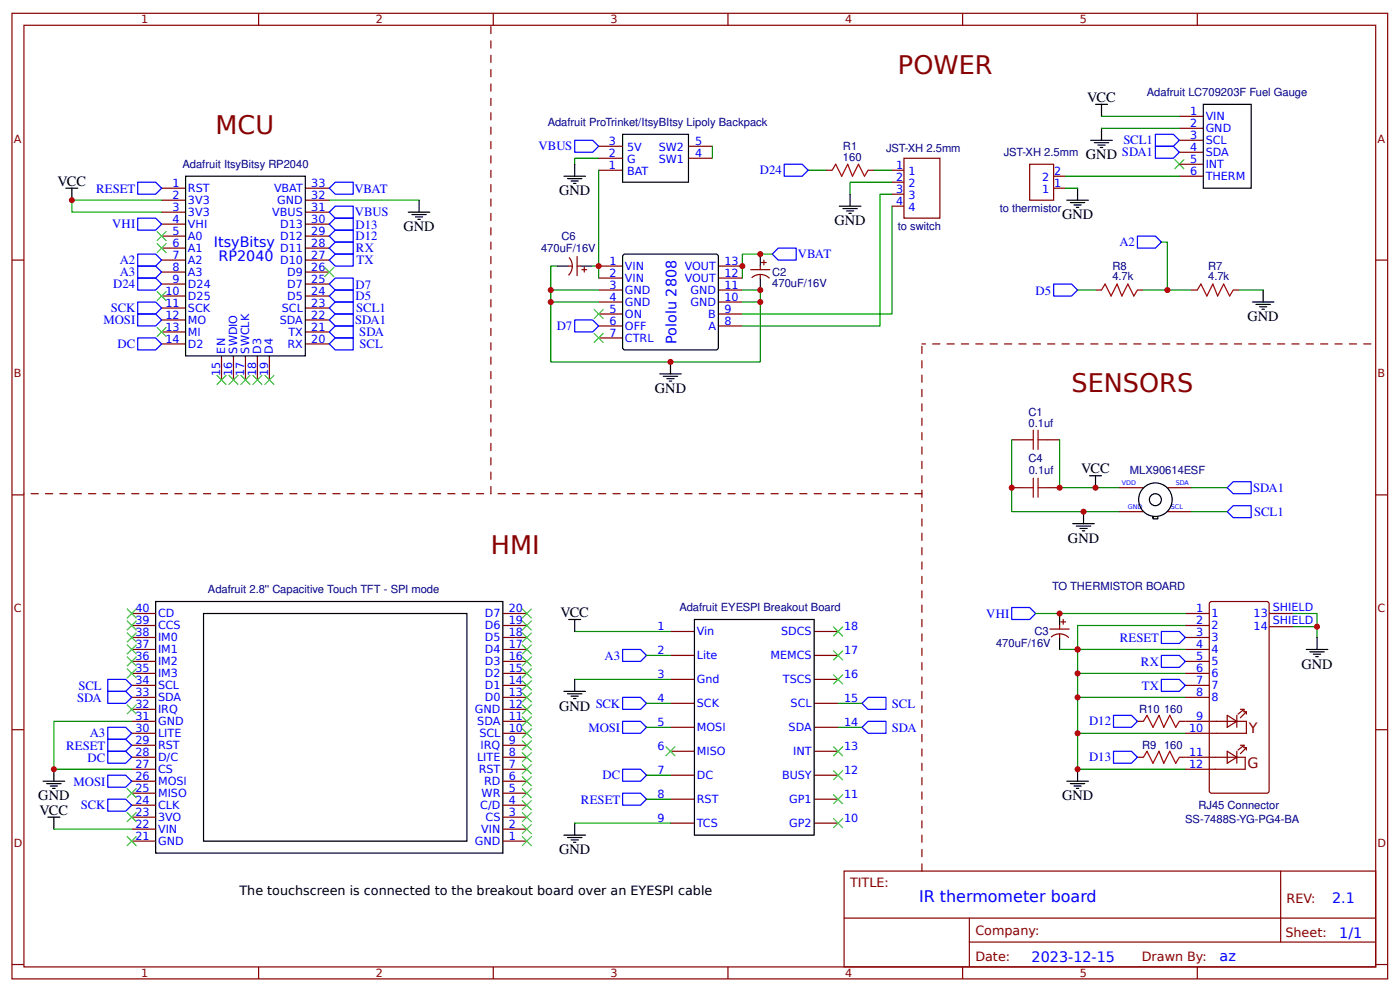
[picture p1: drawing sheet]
<svg xmlns="http://www.w3.org/2000/svg" width="309mm" height="219mm" viewBox="0 0 309 219" stroke-linecap="round" stroke-linejoin="round" font-family="sans-serif">
<g fill="none" stroke="#800" stroke-width=".26">
<path d="M2.6 2.9h304.1v213.3h-304.1zM5.3 5.6h298.7v207.9h-298.7zM57.1 2.9v2.7M109 2.9v2.7M160.9 2.9v2.7M212.7 2.9v2.7M264.6 2.9v2.7M132.3 32.3h5.3M132.3 35h5.3M132.3 37.6h5.3M152.1 32.3h5.3M152.1 35h5.3"/>
<path d="M182.6 37.6h1.3M191.8 37.6h1.3M197.1 37.6h2.7M227.5 36.3h5.3v7.9h-5.3zM232.8 38.9h2.7M260.6 28.3h5.3M260.6 38.9h5.3M260.6 36.3h5.3M260.6 33.6h5.3M260.6 31h5.3M260.6 25.7h5.3M2.6 57.4h2.7"/>
<path d="M35.7 57.4h5.3M35.7 41.6h5.3M35.7 44.2h5.3M35.7 46.9h5.3M35.7 49.5h5.3M35.7 52.1h5.3M35.7 54.8h5.3M67.5 57.4h5.3M67.5 41.6h5.3M67.5 44.2h5.3M67.5 46.9h5.3M67.5 49.5h5.3"/>
<path d="M67.5 52.1h5.3M67.5 54.8h5.3M125.7 58.8h.8M125.7 56.9a2.85 2.85 0 0 1-.1 3.9M127.5 58.8h.8M127.5 56.6v4.3M128.6 59.6h1M129.1 59v1.1M132.3 58.8h5.3M158.7 58.8h5.3M165.9 59.6h4.2M168 58.8v.8"/>
<path d="M168.3 58h1M168.8 57.4v1.1M197.1 40.2h2.7M197.1 42.9h2.7M197.1 45.5h2.7M232.8 41.6h2.7M304 57.4h2.7M35.7 60.1h5.3M35.7 62.7h5.3M35.7 65.4h5.3M35.7 68h5.3M35.7 70.7h5.3"/>
<path d="M35.7 73.3h5.3M35.7 76h5.3M48.9 78.6v5.3M51.6 78.6v5.3M54.2 78.6v5.3M56.9 78.6v5.3M59.5 78.6v5.3M67.5 60.1h5.3M67.5 62.7h5.3M67.5 65.4h5.3M67.5 68h5.3M67.5 70.7h5.3"/>
<path d="M67.5 73.3h5.3M67.5 76h5.3M132.3 64.1h5.3M132.3 61.4h5.3M132.3 66.7h5.3M132.3 69.3h5.3M132.3 72h5.3M132.3 74.6h5.3M158.7 64.1h5.3M158.7 61.4h5.3M158.7 66.7h5.3M158.7 69.3h5.3"/>
<path d="M158.7 72h5.3M166.1 61.3a2.85 2.85 0 0 1 3.9 .2M168 60.6v.8M242.1 64.1h1.3M251.4 64.1h1.3M263.3 64.1h1.3M272.5 64.1h1.3M223.6 97.1h2.6M231.5 97.1h2.7M2.6 109.3h2.7M223.6 107.7h2.6M231.5 107.7h2.7"/>
<path d="M247.4 107.7h5.3M247.4 113h5.3M258 107.7h5.3M258 113h5.3M304 109.3h2.7M29.1 138.1h5.3M29.1 135.5h5.3M111.1 138.1h5.3M111.1 135.5h5.3M148.2 139.5h5.3M179.9 139.5h5.3M232 138.9h4.3"/>
<path d="M234.2 138.1v.8M234.2 140v.8M234.4 137.3h1.1M234.9 136.8v1.1M261.9 138.1h5.3M261.9 135.5h5.3M267.3 133.1l.5-.3h12.1l.5 .3 .1 41.6-.3 .4-12.4 .1-.5-.3zM280.5 135.5h5.3M280.5 138.4h5.3M29.1 159.3h5.3M29.1 156.7h5.3M29.1 154h5.3"/>
<path d="M29.1 151.4h5.3M29.1 148.7h5.3M29.1 146.1h5.3M29.1 143.4h5.3M29.1 140.8h5.3M111.1 159.3h5.3M111.1 156.7h5.3M111.1 154h5.3M111.1 151.4h5.3M111.1 148.7h5.3M111.1 146.1h5.3M111.1 143.4h5.3"/>
<path d="M111.1 140.8h5.3M148.2 144.8h5.3M148.2 150h5.3M148.2 155.3h5.3M179.9 144.8h5.3M179.9 150h5.3M179.9 155.3h5.3M232.3 140.7a2.85 2.85 0 0 1 3.9 .1M251.4 159.3h1.3M260.6 159.3h6.6M261.9 154h5.3M261.9 151.4h5.3"/>
<path d="M261.9 148.7h5.3M261.9 146.1h5.3M261.9 143.4h5.3M261.9 140.8h5.3M267.5 159.3h7.9v2.7h-7.9M271.2 158l2.1 1.3-2.1 1.3zM273.3 158v2.6M274.1 156.7h.8M274.9 156.7l-1.3 1M274.9 156.7v.5h.5M275.4 157.2v.5M275.4 157.2l-1.3 1.3"/>
<path d="M2.6 161.2h2.7M29.1 177.8h5.3M29.1 175.2h5.3M29.1 172.5h5.3M29.1 169.9h5.3M29.1 167.2h5.3M29.1 164.6h5.3M29.1 162h5.3M111.1 177.8h5.3M111.1 175.2h5.3M111.1 172.5h5.3M111.1 169.9h5.3"/>
<path d="M111.1 167.2h5.3M111.1 164.6h5.3M111.1 162h5.3M148.2 160.6h5.3M148.2 165.9h5.3M148.2 171.2h5.3M148.2 176.5h5.3M179.9 160.6h5.3M179.9 165.9h5.3M179.9 171.2h5.3M179.9 176.5h5.3M251.4 167.2h1.3"/>
<path d="M260.6 167.2h14.6v2.7h-13.3M261.9 162h5.3M271.2 165.9l2.1 1.3-2.1 1.4zM273.3 165.9v2.7M274.1 164.6h.8M274.9 164.6v.5h.5M274.9 164.6l-1.3 1.1M275.4 165.1v.6M275.4 165.1l-1.3 1.3M304 161.2h2.7M29.1 185.8h5.3M29.1 183.1h5.3"/>
<path d="M29.1 180.5h5.3M111.1 185.8h5.3M111.1 183.1h5.3M111.1 180.5h5.3M148.2 181.8h5.3M179.9 181.8h5.3M186.5 192.4h117.5v21.1h-117.5zM283 192.4v15.7M2.6 213h2.7M57.1 213.5v2.7M109 213.5v2.7M160.9 213.5v2.7"/>
<path d="M186.6 202.8h117.3M212.7 213.5v2.7M214.2 208.1h89.7M214.2 202.8v10.5M264.6 213.5v2.7M304 213h2.7"/>
</g>
<g fill="none" stroke="#000" stroke-width=".26">
<path d="M41 38.9h26.5v39.7h-26.5zM124.6 38.9h4.8M125.4 39.4h3.2M126.2 40h1.6M127 36.3v2.6M137.6 29.7h14.5v10.5h-14.5zM241 31h4.8M241.8 31.5h3.2M242.1 23h2.6M242.6 32h1.6M243.2 32.6h.5M243.4 23v2.7"/>
<path d="M243.4 28.3v2.7M265.9 23h10.6v18.6h-10.6zM14.6 41.6h2.6M15.9 41.6v2.6M90.2 46.9h4.8M91 47.4h3.2M91.8 47.9h1.6M92.3 48.4h.6M92.6 44.2v2.7M123 58.8h2.7M126.7 40.5h.6M128.3 58.8h2.7"/>
<path d="M137.8 56.2l20.4-.1 .5 .3v20.4l-.2 .4-20.4 .1-.4-.3-.1-20.4zM168 56.1v2.7M185.5 45.5h4.7M186.3 46.1h3.1M187.1 46.6h1.5M187.6 47.1h.5M187.9 42.9v2.6M235.7 44.2h4.8M236.5 44.7h3.2M237.3 45.3h1.6M237.9 45.8h.5M238.1 41.6v2.6"/>
<path d="M148.2 79.9v2.7M168 61.4v2.7M276.8 66.7h4.7M277.5 67.2h3.2M278.3 67.8h1.6M278.9 68.3h.5M279.1 64.1v2.6M145.8 82.6h4.7M146.6 83.1h3.2M147.4 83.6h1.6M147.9 84.2h.5M237.1 115.6h4.7"/>
<path d="M237.9 116.2h3.1M238.7 116.7h1.5M239.2 117.2h.5M239.4 113v2.6M240.8 105.1h2.6M242.1 105.1v2.6M255.9 114.1v.5h-1.1v-.5v.2M34.4 132.8h76.7v55.6h-76.7zM45 135.5h58.2v50.3h-58.2zM125.7 136.8h2.6M127 136.8v2.7M153.5 136.8h26.4v47.6h-26.4z"/>
<path d="M234.2 135.5v2.6M124.6 152.7h4.8M125.4 153.2h3.2M126.2 153.7h1.6M126.7 154.3h.6M127 150v2.7M234.2 140.8v2.6M288.7 143.4h4.7M289.5 144h3.1M290.2 144.5h1.6M290.8 145h.5M291 140.8v2.6"/>
<path d="M9.5 172.5h4.8M10.3 173.1h3.2M11.1 173.6h1.6M11.6 174.1h.6M11.9 169.9v2.6M235.7 172.5h4.8M236.5 173.1h3.2M237.3 173.6h1.6M237.9 174.1h.5M238.1 169.9v2.6M10.6 180.5h2.6M11.9 180.5v2.6"/>
<path d="M124.6 184.4h4.8M125.4 185h3.2M126.2 185.5h1.6M126.7 186h.6M127 181.8v2.6"/>
<circle cx="255.3" cy="110.4" r="3.7"/>
<circle cx="255.3" cy="110.4" r="1.32"/>
</g>
<g fill="#000" stroke="#3c3" stroke-width=".26">
<path d="M259.6 35.2l2.1 2.1zM261.7 35.2l-2.1 2.1z"/>
<path d="M34.7 51.1l2.1 2.1zM36.8 51.1l-2.1 2.1z"/>
<path d="M34.7 53.7l2.1 2.2zM36.8 53.7l-2.1 2.2z"/>
<path d="M71.7 59l2.1 2.1zM73.8 59l-2.1 2.1z"/>
<path d="M34.7 64.3l2.1 2.1zM36.8 64.3l-2.1 2.1z"/>
<path d="M34.7 72.3l2.1 2.1zM36.8 72.3l-2.1 2.1z"/>
<path d="M131.2 68.3l2.1 2.1zM133.3 68.3l-2.1 2.1z"/>
<path d="M131.2 73.6l2.1 2.1zM133.3 73.6l-2.1 2.1z"/>
<path d="M47.9 82.8l2.1 2.2zM50 82.8l-2.1 2.2z"/>
<path d="M50.5 82.8l2.2 2.2zM52.7 82.8l-2.2 2.2z"/>
<path d="M53.2 82.8l2.1 2.2zM55.3 82.8l-2.1 2.2z"/>
<path d="M55.8 82.8l2.1 2.2zM57.9 82.8l-2.1 2.2z"/>
<path d="M58.5 82.8l2.1 2.2zM60.6 82.8l-2.1 2.2z"/>
<path d="M28 134.4l2.2 2.2zM28 136.6l2.2-2.2z"/>
<path d="M28 137.1l2.2 2.1zM30.2 137.1l-2.2 2.1z"/>
<path d="M28 139.7l2.2 2.1zM30.2 139.7l-2.2 2.1z"/>
<path d="M115.4 134.4l2.1 2.2zM115.4 136.6l2.1-2.2z"/>
<path d="M115.4 137.1l2.1 2.1zM117.5 137.1l-2.1 2.1z"/>
<path d="M115.4 139.7l2.1 2.1zM117.5 139.7l-2.1 2.1z"/>
<path d="M184.1 138.4l2.2 2.1zM186.3 138.4l-2.2 2.1z"/>
<path d="M28 142.4l2.2 2.1zM28 144.5l2.2-2.1z"/>
<path d="M28 145l2.2 2.1zM30.2 145l-2.2 2.1z"/>
<path d="M28 147.7l2.2 2.1zM30.2 147.7l-2.2 2.1z"/>
<path d="M28 155.6l2.2 2.1zM30.2 155.6l-2.2 2.1z"/>
<path d="M115.4 142.4l2.1 2.1zM115.4 144.5l2.1-2.1z"/>
<path d="M115.4 145l2.1 2.1zM117.5 145l-2.1 2.1z"/>
<path d="M115.4 147.7l2.1 2.1zM117.5 147.7l-2.1 2.1z"/>
<path d="M115.4 150.3l2.1 2.1zM115.4 152.4l2.1-2.1z"/>
<path d="M115.4 153l2.1 2.1zM117.5 153l-2.1 2.1z"/>
<path d="M115.4 155.6l2.1 2.1zM117.5 155.6l-2.1 2.1z"/>
<path d="M115.4 158.2l2.1 2.2zM115.4 160.4l2.1-2.2z"/>
<path d="M184.1 143.7l2.2 2.1zM186.3 143.7l-2.2 2.1z"/>
<path d="M184.1 149l2.2 2.1zM186.3 149l-2.2 2.1z"/>
<path d="M28 179.4l2.2 2.1zM28 181.5l2.2-2.1z"/>
<path d="M28 174.1l2.2 2.1zM28 176.2l2.2-2.1z"/>
<path d="M115.4 160.9l2.1 2.1zM117.5 160.9l-2.1 2.1z"/>
<path d="M115.4 163.5l2.1 2.2zM117.5 163.5l-2.1 2.2z"/>
<path d="M115.4 166.2l2.1 2.1zM115.4 168.3l2.1-2.1z"/>
<path d="M115.4 168.8l2.1 2.1zM117.5 168.8l-2.1 2.1z"/>
<path d="M115.4 171.5l2.1 2.1zM117.5 171.5l-2.1 2.1z"/>
<path d="M115.4 174.1l2.1 2.1zM115.4 176.2l2.1-2.1z"/>
<path d="M115.4 176.8l2.1 2.1zM117.5 176.8l-2.1 2.1z"/>
<path d="M115.4 179.4l2.1 2.1zM115.4 181.5l2.1-2.1z"/>
<path d="M147.1 164.9l2.1 2.1zM149.2 164.9l-2.1 2.1z"/>
<path d="M184.1 175.4l2.2 2.2zM186.3 175.4l-2.2 2.2z"/>
<path d="M184.1 170.2l2.2 2.1zM186.3 170.2l-2.2 2.1z"/>
<path d="M184.1 164.9l2.2 2.1zM186.3 164.9l-2.2 2.1z"/>
<path d="M28 184.7l2.2 2.1zM28 186.8l2.2-2.1z"/>
<path d="M115.4 182.1l2.1 2.1zM117.5 182.1l-2.1 2.1z"/>
<path d="M115.4 184.7l2.1 2.1zM115.4 186.8l2.1-2.1z"/>
<path d="M184.1 180.7l2.2 2.2zM186.3 180.7l-2.2 2.2z"/>
</g>
<g fill="none" stroke="#00f" stroke-width=".26">
<path d="M127 31h4l1.3 1.3-1.3 1.3h-4zM173.3 36.3h4l1.3 1.3-1.3 1.3h-4zM255.3 29.7h4l1.3 1.3-1.3 1.3h-4zM255.3 32.3h4l1.3 1.3-1.3 1.4h-4zM30.4 40.2h4l1.3 1.4-1.3 1.3h-4zM30.4 58.8h4l1.3 1.3-1.3 1.3h-4zM30.4 48.2h4l1.3 1.3-1.3 1.3h-4zM30.4 56.1h4l1.3 1.3-1.3 1.4h-4zM72.8 46.9l1.3-1.4h4v2.7h-4zM72.8 41.6l1.3-1.4h4v2.7h-4zM72.8 54.8l1.3-1.3h4v2.6h-4zM72.8 49.5l1.3-1.3h4v2.6h-4z"/>
<path d="M72.8 52.1l1.3-1.3h4v2.7h-4zM74.1 56.1h4v2.7h-4l-1.3-1.4zM170.7 56.1l1.3-1.3h3.9v2.6h-3.9zM251.4 52.1h3.9l1.3 1.4-1.3 1.3h-3.9zM30.4 66.7h4l1.3 1.3-1.3 1.3h-4zM30.4 69.3h4l1.3 1.4-1.3 1.3h-4zM30.4 74.6h4l1.3 1.4-1.3 1.3h-4zM30.4 61.4h4l1.3 1.3-1.3 1.4h-4zM72.8 65.4l1.3-1.3h4v2.6h-4zM72.8 62.7l1.3-1.3h4v2.7h-4zM74.1 66.7h4v2.6h-4l-1.3-1.3zM74.1 69.3h4v2.7h-4l-1.3-1.3z"/>
<path d="M74.1 74.6h4v2.7h-4l-1.3-1.3zM74.1 72h4v2.6h-4l-1.3-1.3zM127 70.7h4l1.3 1.3-1.3 1.3h-4zM232.8 62.7h4l1.3 1.4-1.3 1.3h-4zM271.2 113l1.3-1.3h4v2.6h-4zM271.2 107.7l1.3-1.3h4v2.6h-4zM223.6 134.2h3.9l1.4 1.3-1.4 1.3h-3.9zM256.6 139.5h4l1.3 1.3-1.3 1.3h-4zM23.8 152.7h4l1.3 1.3-1.3 1.3h-4zM23.8 150h4l1.3 1.4-1.3 1.3h-4zM137.6 159.3h4l1.3 1.3-1.3 1.4h-4zM137.6 154h4l1.3 1.3-1.3 1.4h-4z"/>
<path d="M137.6 143.4h4l1.3 1.4-1.3 1.3h-4zM191.8 154h4v2.7h-4l-1.3-1.4zM246.1 158h3.9l1.4 1.3-1.4 1.3h-3.9zM256.6 150h4l1.3 1.4-1.3 1.3h-4zM256.6 144.8h4l1.3 1.3-1.3 1.3h-4zM23.8 171.2h4l1.3 1.3-1.3 1.4h-4zM23.8 176.5h4l1.3 1.3-1.3 1.3h-4zM23.8 165.9h4l1.3 1.3-1.3 1.4h-4zM23.8 163.3h4l1.3 1.3-1.3 1.3h-4zM23.8 160.6h4l1.3 1.4-1.3 1.3h-4zM137.6 169.9h4l1.3 1.3-1.3 1.3h-4zM137.6 175.2h4l1.3 1.3-1.3 1.3h-4z"/>
<path d="M190.5 160.6l1.3-1.3h4v2.7h-4zM246.1 165.9h3.9l1.4 1.3-1.4 1.4h-3.9z"/>
</g>
<g fill="none" stroke="#080" stroke-width=".26">
<path d="M132.3 35h-5.3v1.3M132.3 37.6v23.8M157.4 32.3v2.7M178.6 37.6h4M193.1 37.6h4M235.5 38.9h25.1M243.4 25.7h17.2M243.4 28.3h17.2M35.7 44.2h-19.8v2.7h19.8M72.8 44.2h19.8M123 58.8h-1.3v5.3M131 58.8h1.3"/>
<path d="M170.7 56.1h-6.7v5.3M197.1 42.9h-2.6v29.1h-30.5M197.1 40.2h-9.2v2.7M197.1 45.5v23.8h-33.1M235.5 41.6h2.6M256.6 53.5h1.4v10.6M121.7 66.7h10.6M132.3 64.1h-10.6v15.8h46.3v-15.8h-4M164 66.7h4M238.1 64.1h4M252.7 64.1h10.6M273.8 64.1h5.3"/>
<path d="M223.6 97.1v15.9h23.8M234.2 97.1v10.6h13.2M263.3 107.7h7.9M263.3 113h7.9M127 139.5h21.2M228.9 135.5h33M261.9 138.1h-23.8v5.3h-3.9M285.8 135.5h5.2v5.3M285.8 138.4h5.2M29.1 159.3h-17.2v10.6h17.2M127 150h21.2M142.9 155.3h5.3"/>
<path d="M142.9 144.8h5.3M185.2 155.3h5.3M261.9 143.4h-23.8v5.3M261.9 148.7h-23.8v5.3M261.9 154h-23.8v8M142.9 160.6h5.3M142.9 171.2h5.3M142.9 176.5h5.3M185.2 160.6h5.3M261.9 162h-23.8v7.9h23.8M11.9 183.1h17.2M127 181.8h21.2"/>
</g>
<path d="M108.5 5.8v103.2h-103.2M302.9 76h-99.2M203.7 109h-95.2M203.7 192.4v-116.4" fill="none" stroke="#800" stroke-width=".26" stroke-dasharray="1.6 1.6"/>
<g fill="none" stroke="#a00000" stroke-width=".26">
<path d="M183.9 37.6l.8-1.3 1.3 2.6 1.3-2.6 1.1 2.6 1.3-2.6 1.3 2.6 .8-1.3M243.4 64.1l.8-1.4 1.3 2.7 1.4-2.7 1 2.7 1.3-2.7 1.4 2.7 .8-1.3M264.6 64.1l.8-1.4 1.3 2.7 1.3-2.7 1.1 2.7 1.3-2.7 1.3 2.7 .8-1.3M226.2 97.1h2.1M228.3 95v4.2M229.4 97.1h2.1M229.4 95v4.2M226.2 107.7h2.1M228.3 105.6v4.2M229.4 105.6v4.2M229.4 107.7h2.1M252.7 159.3l.8-1.3 1.3 2.6 1.3-2.6 1.1 2.6 1.3-2.6 1.3 2.6 .8-1.3"/>
<path d="M252.7 167.2l.8-1.3 1.3 2.7 1.3-2.7 1.1 2.7 1.3-2.7 1.3 2.7 .8-1.4"/>
</g>
<path d="M199.8 35h7.9v13.2h-7.9z" fill="none" stroke="#800000" stroke-width=".26"/>
<g fill="#c00">
<circle cx="15.9" cy="44.2" r=".66"/>
<circle cx="11.9" cy="169.9" r=".66"/>
<circle cx="238.1" cy="143.4" r=".66"/>
<circle cx="238.1" cy="148.7" r=".66"/>
<circle cx="238.1" cy="154" r=".66"/>
<circle cx="238.1" cy="162" r=".66"/>
<circle cx="238.1" cy="169.9" r=".66"/>
<circle cx="291" cy="138.4" r=".66"/>
<circle cx="258" cy="64.1" r=".66"/>
<circle cx="148.2" cy="79.9" r=".66"/>
<circle cx="164" cy="58.8" r=".66"/>
<circle cx="168" cy="66.7" r=".66"/>
<circle cx="239.4" cy="113" r=".66"/>
<circle cx="132.3" cy="58.8" r=".66"/>
<circle cx="121.7" cy="64.1" r=".66"/>
<circle cx="121.7" cy="66.7" r=".66"/>
<circle cx="168" cy="64.1" r=".66"/>
<circle cx="168" cy="56.1" r=".66"/>
<circle cx="234.2" cy="135.5" r=".66"/>
<circle cx="242.1" cy="107.7" r=".66"/>
<circle cx="223.6" cy="107.7" r=".66"/>
<circle cx="234.2" cy="107.7" r=".66"/>
</g>
<g font-size="5.6" fill="#800">
<text x="198.4" y="16.4">POWER</text>
<text x="47.6" y="29.7">MCU</text>
<text x="236.8" y="86.5">SENSORS</text>
<text x="108.5" y="122.3">HMI</text>
</g>
<text font-size="3.5" fill="#00f" x="203.1" y="199.1">IR thermometer board</text>
<g font-size="3.2">
<text x="240.2" y="22.5">VCC</text>
<text x="240" y="35.2">GND</text>
<text x="12.7" y="41">VCC</text>
<text x="123.6" y="43.2">GND</text>
<text x="89.2" y="51.1">GND</text>
<text x="184.4" y="49.8">GND</text>
<text x="234.7" y="48.4">GND</text>
<text x="275.7" y="70.9">GND</text>
<text x="144.7" y="86.8">GND</text>
<text x="238.9" y="104.5">VCC</text>
<text x="236" y="119.9">GND</text>
<text x="123.8" y="136.3">VCC</text>
<text x="287.6" y="147.7">GND</text>
<text x="123.6" y="156.9">GND</text>
<text x="8.5" y="176.8">GND</text>
<text x="8.7" y="179.9">VCC</text>
<text x="234.7" y="176.8">GND</text>
<text x="123.6" y="188.7">GND</text>
</g>
<g font-size="3.2" fill="#00f">
<text x="47.3" y="54.5">ItsyBitsy</text>
<text x="48.3" y="57.7">RP2040</text>
<text x="149.5" y="76" transform="rotate(-90 149.5 76)">Pololu 2808</text>
<text x="294.4" y="199.3">2.1</text>
<text x="296" y="207.1">1/1</text>
<text x="228" y="212.3">2023-12-15</text>
<text x="269.5" y="212.3">az</text>
</g>
<g font-size="3.2" fill="#800">
<text x="276" y="162">Y</text>
<text x="275.7" y="169.6">G</text>
</g>
<g font-size="2.8" fill="#00f">
<text x="119" y="33.2">VBUS</text>
<text x="247.9" y="34.5">SDA1</text>
<text x="248.2" y="31.9">SCL1</text>
<text x="167.9" y="38.5">D24</text>
<text x="21.2" y="42.5">RESET</text>
<text x="78.3" y="42.5">VBAT</text>
<text x="78.4" y="47.8">VBUS</text>
<text x="24.8" y="50.4">VHI</text>
<text x="78.6" y="50.5">D13</text>
<text x="78.6" y="53.1">D12</text>
<text x="26.4" y="58.4">A2</text>
<text x="78.7" y="55.8">RX</text>
<text x="78.8" y="58.4">TX</text>
<text x="176.3" y="57">VBAT</text>
<text x="247.4" y="54.4">A2</text>
<text x="25" y="63.7">D24</text>
<text x="26.4" y="61">A3</text>
<text x="78.6" y="63.8">D7</text>
<text x="228.9" y="65.1">D5</text>
<text x="22.9" y="71.6">MOSI</text>
<text x="24.5" y="69">SCK</text>
<text x="78.5" y="71.6">SDA1</text>
<text x="78.6" y="66.3">D5</text>
<text x="78.7" y="69">SCL1</text>
<text x="26" y="76.9">DC</text>
<text x="79.4" y="74.3">SDA</text>
<text x="79.5" y="76.9">SCL</text>
<text x="123" y="72.9">D7</text>
<text x="276.9" y="108.6">SDA1</text>
<text x="277.2" y="113.9">SCL1</text>
<text x="218" y="136.4">VHI</text>
<text x="247.4" y="141.7">RESET</text>
<text x="133.6" y="145.7">A3</text>
<text x="252.1" y="147">RX</text>
<text x="17.1" y="154.9">SDA</text>
<text x="17.4" y="152.3">SCL</text>
<text x="252.3" y="152.3">TX</text>
<text x="130" y="161.6">MOSI</text>
<text x="131.6" y="156.3">SCK</text>
<text x="197.1" y="161.6">SDA</text>
<text x="197.1" y="156.3">SCL</text>
<text x="240.7" y="160.2">D12</text>
<text x="14.6" y="165.5">RESET</text>
<text x="19.8" y="162.9">A3</text>
<text x="16.3" y="173.5">MOSI</text>
<text x="19.4" y="168.2">DC</text>
<text x="133.1" y="172.2">DC</text>
<text x="240.7" y="168.2">D13</text>
<text x="17.9" y="178.8">SCK</text>
<text x="128.4" y="177.5">RESET</text>
</g>
<text font-size="2.8" x="52.9" y="197.7">The touchscreen is connected to the breakout board over an EYESPI cable</text>
<g font-size="2.8" fill="#800">
<text x="187.9" y="195.8">TITLE:</text>
<text x="284.3" y="199.3">REV:</text>
<text x="215.5" y="206.5">Company:</text>
<text x="284.1" y="206.9">Sheet:</text>
<text x="215.5" y="212.2">Date:</text>
<text x="252.3" y="212.3">Drawn By:</text>
</g>
<g font-size="2.5" fill="#800">
<text x="31.2" y="5.2">1</text>
<text x="83.1" y="5.2">2</text>
<text x="134.9" y="5.2">3</text>
<text x="186.8" y="5.2">4</text>
<text x="238.7" y="5.2">5</text>
<text x="3" y="31.5">A</text>
<text x="304.4" y="31.5">A</text>
<text x="3" y="83.4">B</text>
<text x="304.4" y="83.4">B</text>
<text x="3" y="135.2">C</text>
<text x="304.4" y="135.2">C</text>
<text x="3" y="187.1">D</text>
<text x="304.4" y="187.1">D</text>
<text x="31.2" y="215.8">1</text>
<text x="83.1" y="215.8">2</text>
<text x="134.9" y="215.8">3</text>
<text x="186.8" y="215.8">4</text>
<text x="238.7" y="215.8">5</text>
</g>
<g font-size="2.5" fill="#000080">
<text x="253.5" y="21.2">Adafruit LC709203F Fuel Gauge</text>
<text x="121" y="27.9">Adafruit ProTrinket/ItsyBItsy Lipoly Backpack</text>
<text x="186.3" y="35.5">160</text>
<text x="186.3" y="33.2">R1</text>
<text x="195.8" y="33.6">JST-XH 2.5mm</text>
<text x="221.8" y="34.5">JST-XH 2.5mm</text>
<text x="40.3" y="37.1">Adafruit ItsyBitsy RP2040</text>
<text x="220.9" y="46.9">to thermistor</text>
<text x="124.1" y="53">C6</text>
<text x="198.4" y="50.8">to switch</text>
<text x="119.6" y="55.7">470uF/16V</text>
<text x="245.8" y="59.6">R8</text>
<text x="267" y="59.6">R7</text>
<text x="170.7" y="63.3">470uF/16V</text>
<text x="170.7" y="61">C2</text>
<text x="245.8" y="61.9">4.7k</text>
<text x="267" y="61.9">4.7k</text>
<text x="227.3" y="94.2">0.1uf</text>
<text x="227.3" y="91.8">C1</text>
<text x="227.3" y="102">C4</text>
<text x="227.3" y="104.6">0.1uf</text>
<text x="249.7" y="104.6">MLX90614ESF</text>
<text x="46" y="131.1">Adafruit 2.8'' Capacitive Touch TFT - SPI mode</text>
<text x="232.5" y="130.2">TO THERMISTOR BOARD</text>
<text x="150.1" y="135">Adafruit EYESPI Breakout Board</text>
<text x="220.1" y="143">470uF/16V</text>
<text x="228.6" y="140.3">C3</text>
<text x="251.7" y="157.5">R10</text>
<text x="257.2" y="157.5">160</text>
<text x="252.4" y="165.5">R9</text>
<text x="257.2" y="165.5">160</text>
<text x="264.9" y="178.7">RJ45 Connector</text>
<text x="261.9" y="181.8">SS-7488S-YG-PG4-BA</text>
</g>
<g font-size="2.5" fill="#00f">
<text x="263" y="28.1">2</text>
<text x="263" y="25.4">1</text>
<text x="266.4" y="29.1">GND</text>
<text x="266.4" y="26.5">VIN</text>
<text x="134.6" y="32">3</text>
<text x="134.6" y="34.7">2</text>
<text x="138.6" y="33.4">5V</text>
<text x="145.6" y="33.4">SW2</text>
<text x="153.6" y="34.7">4</text>
<text x="153.6" y="32">5</text>
<text x="263" y="33.4">4</text>
<text x="263" y="30.7">3</text>
<text x="266.4" y="34.4">SDA</text>
<text x="266.4" y="31.8">SCL</text>
<text x="38.1" y="41.3">1</text>
<text x="68.8" y="41.3">33</text>
<text x="134.6" y="37.3">1</text>
<text x="138.6" y="36">G</text>
<text x="138.6" y="38.7">BAT</text>
<text x="145.6" y="36">SW1</text>
<text x="198.1" y="37.3">1</text>
<text x="198.1" y="40">2</text>
<text x="200.7" y="38.7">1</text>
<text x="200.7" y="41.3">2</text>
<text x="230.3" y="40">2</text>
<text x="233" y="41.3">1</text>
<text x="233" y="38.7">2</text>
<text x="263" y="38.7">6</text>
<text x="263" y="36">5</text>
<text x="266.4" y="39.7">THERM</text>
<text x="266.4" y="37.1">INT</text>
<text x="38.1" y="43.9">2</text>
<text x="38.1" y="46.6">3</text>
<text x="41.5" y="42.4">RST</text>
<text x="41.5" y="45">3V3</text>
<text x="41.5" y="47.7">3V3</text>
<text x="60.2" y="47.7">VBUS</text>
<text x="60.6" y="42.4">VBAT</text>
<text x="61.3" y="45">GND</text>
<text x="68.8" y="46.6">31</text>
<text x="68.8" y="43.9">32</text>
<text x="198.1" y="42.6">3</text>
<text x="198.1" y="45.3">4</text>
<text x="200.7" y="43.9">3</text>
<text x="200.7" y="46.6">4</text>
<text x="230.3" y="42.6">1</text>
<text x="38.1" y="49.2">4</text>
<text x="38.1" y="51.9">5</text>
<text x="41.5" y="50.3">VHI</text>
<text x="41.5" y="52.9">A0</text>
<text x="61.9" y="52.9">D12</text>
<text x="61.9" y="50.3">D13</text>
<text x="68.8" y="51.9">29</text>
<text x="68.8" y="49.2">30</text>
<text x="38.1" y="54.5">6</text>
<text x="38.1" y="57.2">7</text>
<text x="38.1" y="59.8">8</text>
<text x="41.5" y="55.6">A1</text>
<text x="41.5" y="58.2">A2</text>
<text x="61.9" y="58.2">D10</text>
<text x="61.9" y="55.6">D11</text>
<text x="68.8" y="59.8">26</text>
<text x="68.8" y="57.2">27</text>
<text x="68.8" y="54.5">28</text>
<text x="134.7" y="58.5">1</text>
<text x="138.1" y="59.6">VIN</text>
<text x="151.3" y="59.6">VOUT</text>
<text x="160.1" y="58.5">13</text>
<text x="36.5" y="65.1">10</text>
<text x="38.1" y="62.5">9</text>
<text x="41.5" y="60.9">A3</text>
<text x="41.5" y="63.5">D24</text>
<text x="63.5" y="63.5">D7</text>
<text x="63.5" y="60.9">D9</text>
<text x="68.8" y="65.1">24</text>
<text x="68.8" y="62.5">25</text>
<text x="134.7" y="61.1">2</text>
<text x="134.7" y="63.8">3</text>
<text x="138.1" y="62.2">VIN</text>
<text x="138.1" y="64.8">GND</text>
<text x="151.3" y="62.2">VOUT</text>
<text x="152.6" y="64.8">GND</text>
<text x="160.1" y="63.8">11</text>
<text x="160.1" y="61.1">12</text>
<text x="36.5" y="67.8">11</text>
<text x="36.5" y="70.4">12</text>
<text x="41.5" y="66.2">D25</text>
<text x="41.5" y="68.8">SCK</text>
<text x="41.5" y="71.5">MO</text>
<text x="61.8" y="71.5">SDA</text>
<text x="62.3" y="68.8">SCL</text>
<text x="63.5" y="66.2">D5</text>
<text x="68.8" y="70.4">22</text>
<text x="68.8" y="67.8">23</text>
<text x="134.7" y="66.4">4</text>
<text x="134.7" y="69.1">5</text>
<text x="134.7" y="71.7">6</text>
<text x="138.1" y="67.5">GND</text>
<text x="138.1" y="70.1">ON</text>
<text x="152.6" y="67.5">GND</text>
<text x="156.5" y="70.1">B</text>
<text x="160.1" y="71.7">8</text>
<text x="160.1" y="69.1">9</text>
<text x="160.1" y="66.4">10</text>
<text x="36.5" y="73.1">13</text>
<text x="36.5" y="75.7">14</text>
<text x="41.5" y="74.1">MI</text>
<text x="41.5" y="76.8">D2</text>
<text x="63.5" y="76.8">RX</text>
<text x="63.7" y="74.1">TX</text>
<text x="68.8" y="75.7">20</text>
<text x="68.8" y="73.1">21</text>
<text x="134.7" y="74.4">7</text>
<text x="138.1" y="72.8">OFF</text>
<text x="138.1" y="75.4">CTRL</text>
<text x="156.5" y="72.8">A</text>
<text x="48.7" y="83.1" transform="rotate(-90 48.7 83.1)">15</text>
<text x="49.7" y="78.1" transform="rotate(-90 49.7 78.1)">EN</text>
<text x="51.3" y="83.1" transform="rotate(-90 51.3 83.1)">16</text>
<text x="52.4" y="78.1" transform="rotate(-90 52.4 78.1)">SWDIO</text>
<text x="54" y="83.1" transform="rotate(-90 54 83.1)">17</text>
<text x="55" y="78.1" transform="rotate(-90 55 78.1)">SWCLK</text>
<text x="56.6" y="83.1" transform="rotate(-90 56.6 83.1)">18</text>
<text x="57.7" y="78.1" transform="rotate(-90 57.7 78.1)">D3</text>
<text x="59.3" y="83.1" transform="rotate(-90 59.3 83.1)">19</text>
<text x="60.3" y="78.1" transform="rotate(-90 60.3 78.1)">D4</text>
<text x="29.9" y="137.9">39</text>
<text x="29.9" y="135.2">40</text>
<text x="34.9" y="136.3">CD</text>
<text x="107.1" y="136.3">D7</text>
<text x="112.4" y="135.2">20</text>
<text x="112.4" y="137.9">19</text>
<text x="264.3" y="135.2">1</text>
<text x="264.3" y="137.9">2</text>
<text x="267.8" y="136.3">1</text>
<text x="277" y="136.3">13</text>
<text x="281.3" y="135">SHIELD</text>
<text x="281.3" y="137.9">SHIELD</text>
<text x="29.9" y="143.2">37</text>
<text x="29.9" y="140.5">38</text>
<text x="34.9" y="141.6">IM0</text>
<text x="34.9" y="138.9">CCS</text>
<text x="107.1" y="138.9">D6</text>
<text x="107.1" y="141.6">D5</text>
<text x="112.4" y="140.5">18</text>
<text x="112.4" y="143.2">17</text>
<text x="145.3" y="139.2">1</text>
<text x="154" y="140.3">Vin</text>
<text x="172.6" y="140.3">SDCS</text>
<text x="186.5" y="139.2">18</text>
<text x="264.3" y="140.5">3</text>
<text x="264.3" y="143.2">4</text>
<text x="267.8" y="138.9">2</text>
<text x="267.8" y="141.6">3</text>
<text x="277" y="139.2">14</text>
<text x="29.9" y="148.5">35</text>
<text x="29.9" y="145.8">36</text>
<text x="34.9" y="149.5">IM3</text>
<text x="34.9" y="146.9">IM2</text>
<text x="34.9" y="144.2">IM1</text>
<text x="107.1" y="144.2">D4</text>
<text x="107.1" y="146.9">D3</text>
<text x="107.1" y="149.5">D2</text>
<text x="112.4" y="145.8">16</text>
<text x="112.4" y="148.5">15</text>
<text x="145.3" y="144.5">2</text>
<text x="145.3" y="149.8">3</text>
<text x="154" y="145.5">Lite</text>
<text x="170.3" y="145.5">MEMCS</text>
<text x="186.5" y="149.8">16</text>
<text x="186.5" y="144.5">17</text>
<text x="264.3" y="145.8">5</text>
<text x="264.3" y="148.5">6</text>
<text x="267.8" y="144.2">4</text>
<text x="267.8" y="146.9">5</text>
<text x="267.8" y="149.5">6</text>
<text x="29.9" y="153.7">33</text>
<text x="29.9" y="151.1">34</text>
<text x="34.9" y="154.8">SDA</text>
<text x="34.9" y="152.2">SCL</text>
<text x="107.1" y="152.2">D1</text>
<text x="107.1" y="154.8">D0</text>
<text x="112.4" y="151.1">14</text>
<text x="112.4" y="153.7">13</text>
<text x="145.3" y="155.1">4</text>
<text x="154" y="150.8">Gnd</text>
<text x="173" y="150.8">TSCS</text>
<text x="186.5" y="155.1">15</text>
<text x="264.3" y="151.1">7</text>
<text x="264.3" y="153.7">8</text>
<text x="267.8" y="152.2">7</text>
<text x="267.8" y="154.8">8</text>
<text x="29.9" y="161.7">30</text>
<text x="29.9" y="159">31</text>
<text x="29.9" y="156.4">32</text>
<text x="34.9" y="160.1">GND</text>
<text x="34.9" y="157.5">IRQ</text>
<text x="104.9" y="157.5">GND</text>
<text x="105.5" y="160.1">SDA</text>
<text x="112.4" y="156.4">12</text>
<text x="112.4" y="159">11</text>
<text x="112.4" y="161.7">10</text>
<text x="145.3" y="160.4">5</text>
<text x="154" y="156.1">SCK</text>
<text x="154" y="161.4">MOSI</text>
<text x="174.3" y="161.4">SDA</text>
<text x="174.7" y="156.1">SCL</text>
<text x="186.5" y="160.4">14</text>
<text x="262.8" y="161.7">10</text>
<text x="264.3" y="159">9</text>
<text x="29.9" y="167">28</text>
<text x="29.9" y="164.3">29</text>
<text x="34.9" y="165.4">RST</text>
<text x="34.9" y="162.7">LITE</text>
<text x="105.9" y="162.7">SCL</text>
<text x="106.2" y="165.4">IRQ</text>
<text x="112.4" y="164.3">9</text>
<text x="112.4" y="167">8</text>
<text x="145.3" y="165.7">6</text>
<text x="154" y="166.7">MISO</text>
<text x="175.3" y="166.7">INT</text>
<text x="186.5" y="165.7">13</text>
<text x="262.8" y="167">11</text>
<text x="29.9" y="172.3">26</text>
<text x="29.9" y="169.6">27</text>
<text x="34.9" y="173.3">MOSI</text>
<text x="34.9" y="170.7">CS</text>
<text x="34.9" y="168">D/C</text>
<text x="105.4" y="168">LITE</text>
<text x="105.8" y="170.7">RST</text>
<text x="107" y="173.3">RD</text>
<text x="112.4" y="169.6">7</text>
<text x="112.4" y="172.3">6</text>
<text x="145.3" y="170.9">7</text>
<text x="154" y="172">DC</text>
<text x="172.8" y="172">BUSY</text>
<text x="186.5" y="170.9">12</text>
<text x="262.8" y="169.6">12</text>
<text x="29.9" y="177.6">24</text>
<text x="29.9" y="174.9">25</text>
<text x="34.9" y="178.6">CLK</text>
<text x="34.9" y="176">MISO</text>
<text x="106.1" y="178.6">C/D</text>
<text x="106.4" y="176">WR</text>
<text x="112.4" y="174.9">5</text>
<text x="112.4" y="177.6">4</text>
<text x="145.3" y="176.2">8</text>
<text x="154" y="177.3">RST</text>
<text x="174.4" y="177.3">GP1</text>
<text x="186.5" y="176.2">11</text>
<text x="29.9" y="185.5">21</text>
<text x="29.9" y="182.9">22</text>
<text x="29.9" y="180.2">23</text>
<text x="34.9" y="183.9">VIN</text>
<text x="34.9" y="181.3">3VO</text>
<text x="106.3" y="183.9">VIN</text>
<text x="107.3" y="181.3">CS</text>
<text x="112.4" y="180.2">3</text>
<text x="112.4" y="182.9">2</text>
<text x="112.4" y="185.5">1</text>
<text x="145.3" y="181.5">9</text>
<text x="154" y="182.6">TCS</text>
<text x="174.4" y="182.6">GP2</text>
<text x="186.5" y="181.5">10</text>
<text x="34.9" y="186.6">GND</text>
<text x="104.9" y="186.6">GND</text>
</g>
<g font-size="1.4" fill="#00f">
<text x="247.9" y="107.2">VDD</text>
<text x="259.8" y="107.2">SDA</text>
<text x="249.2" y="112.5">GND</text>
<text x="258.7" y="112.5">SCL</text>
</g>
</svg>
